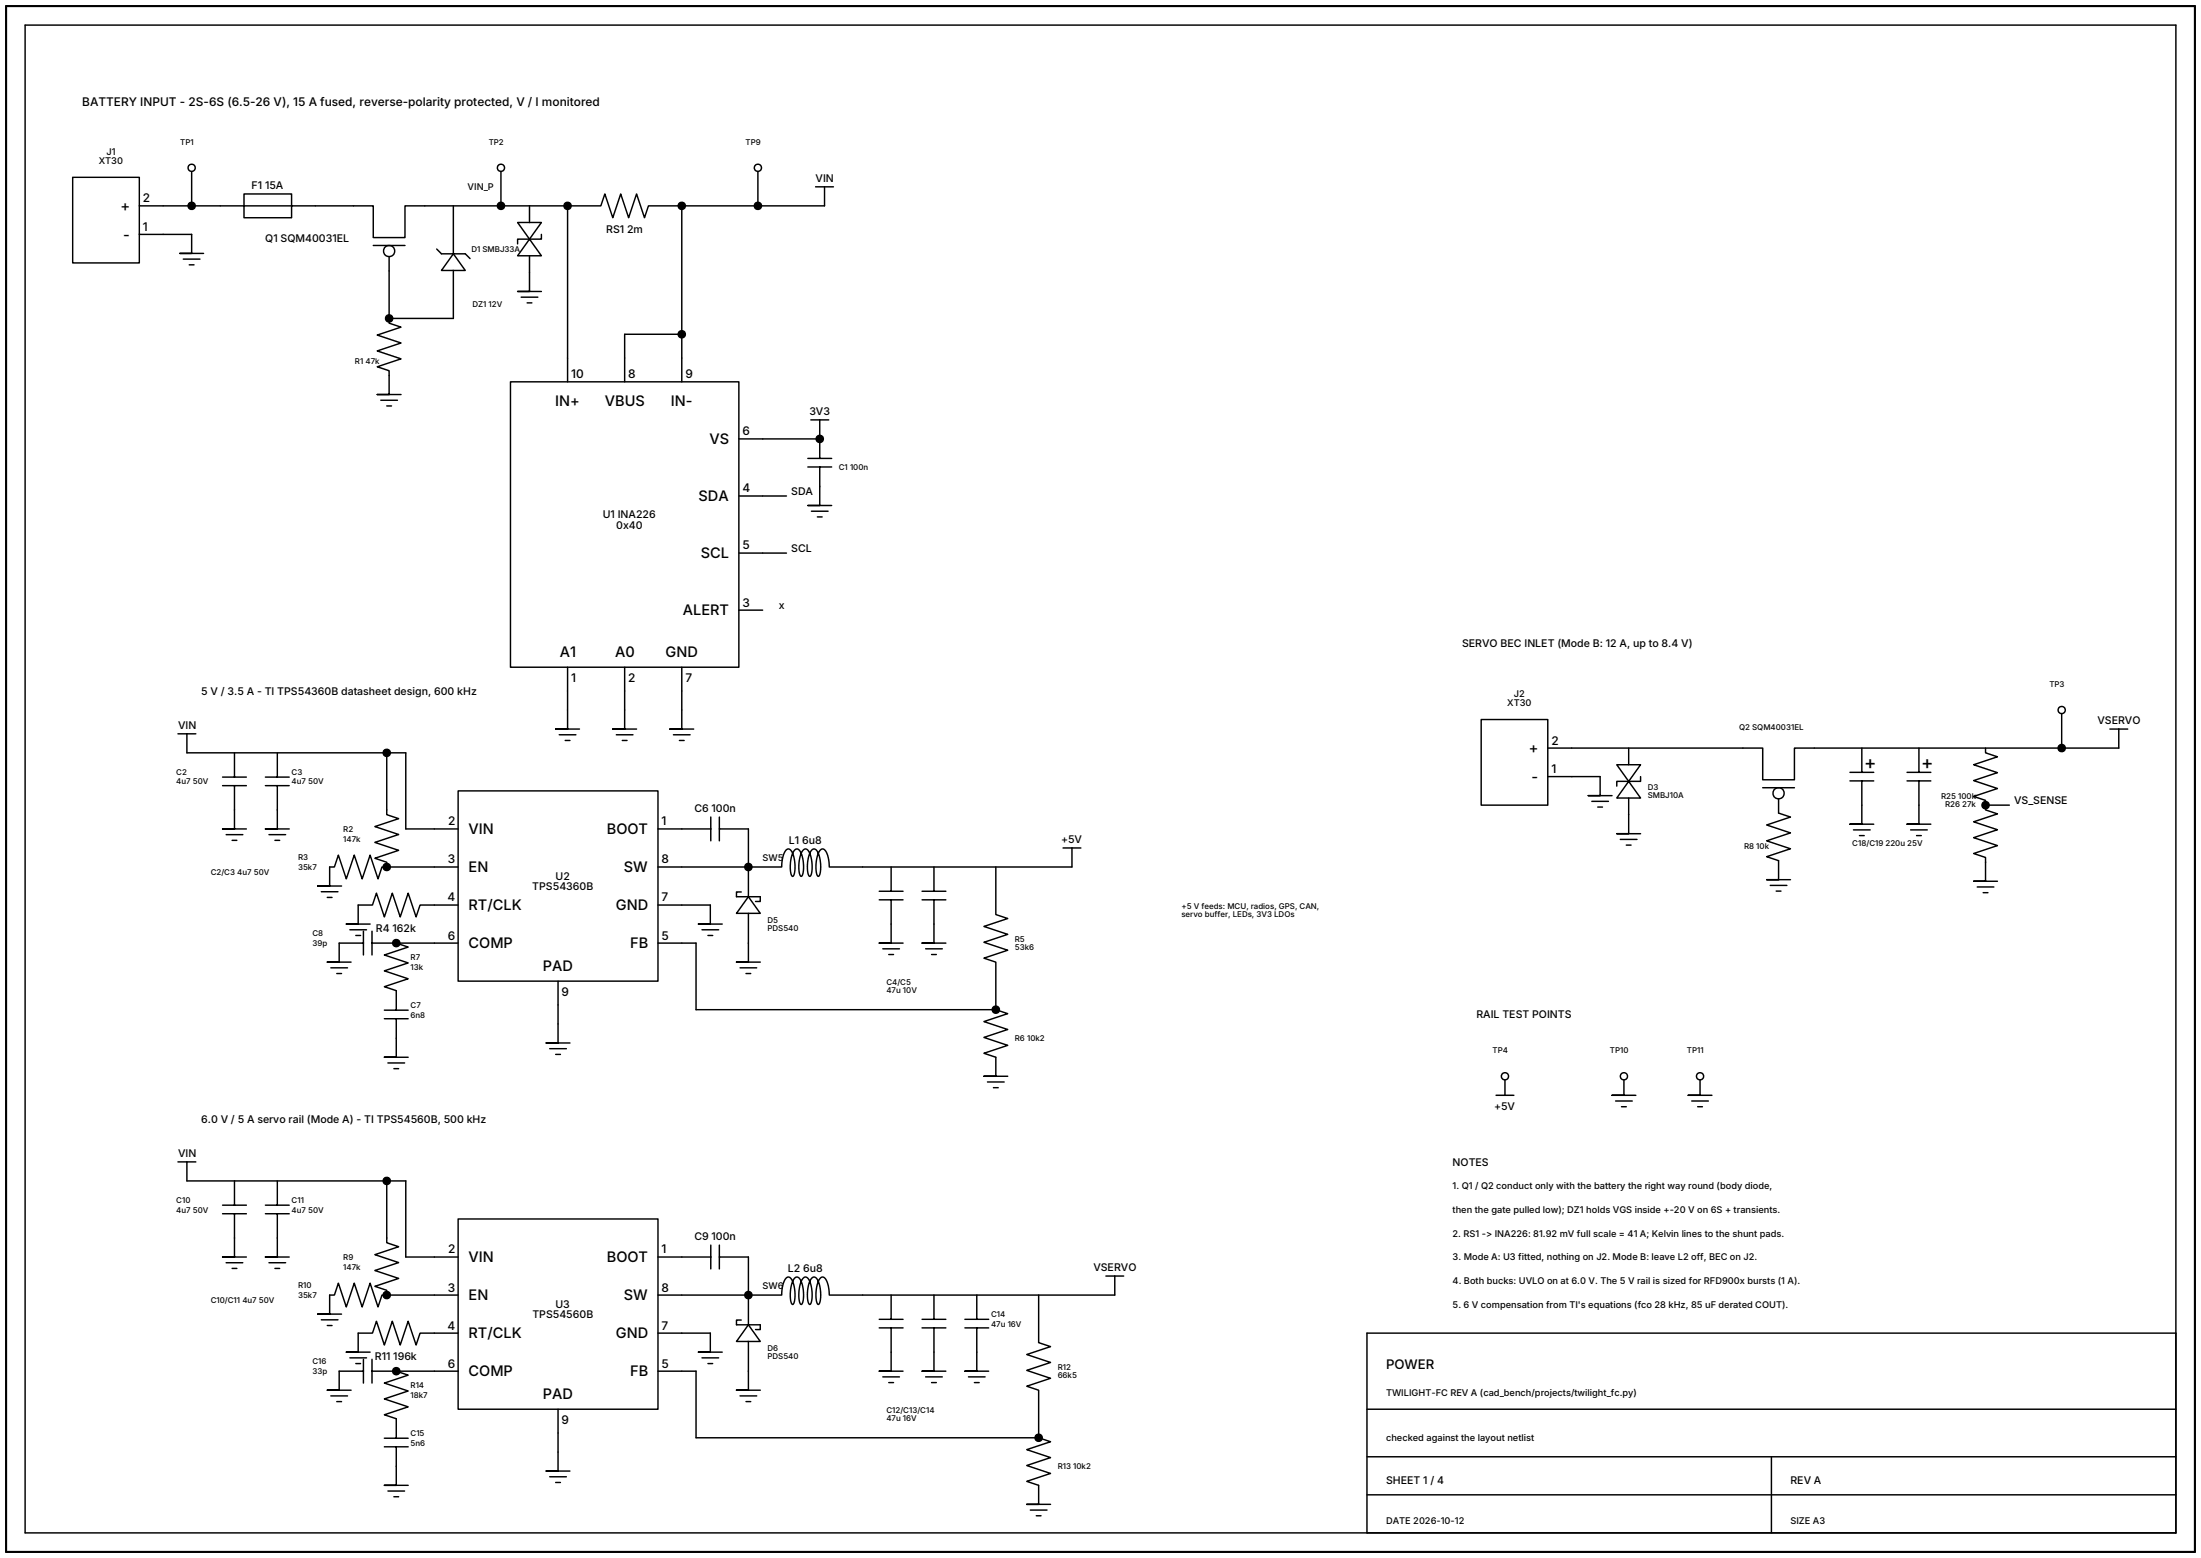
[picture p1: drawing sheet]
<svg xmlns="http://www.w3.org/2000/svg" width="587mm" height="416mm" viewBox="0 0 587 416" stroke-linecap="round" stroke-linejoin="round" font-family="sans-serif">
<g fill="none" stroke="#000" stroke-width=".39">
<path d="M6.7 6.7h574v402.6h-574zM19.4 47.3h17.8v22.9h-17.8zM37.2 55h27.9v-3.2h12.7v6.3h-12.7v-3.1h34.5v8.4h8.5v-8.4h43.4M51.2 44.8v10.2M121 55v12.8M133.7 44.8v10.2M138.1 59.4h6.4l-3.2 4.5zM141.3 55v4.4M151.5 55h8.9l1-3.2 2.1 6.3 2.2-6.3 2.1 6.3 2.1-6.3 2.1 6.3 1.1-3.1h8.9M151.5 55v47M182 55v47M202.3 44.8v10.2"/>
<path d="M217.7 49.9h4.7M220.1 49.9v5.1h-38.1M37.2 62.6h14v5.1h-3.2h6.3M48.9 69.2h4.5M50.5 70.7h1.3M99.6 65.5h8.5M103.9 68.5v16.5M116.6 66.5l1.2 1.3h6.4l1.2 1.2M121 67.8l3.2 4.4h-6.4zM121 72.2v12.8h-17.1M139.1 79.3h4.4M141.3 63.9l3.2 4.4h-6.4z"/>
<path d="M141.3 68.3v9.5h-3.2h6.4M144.5 62.6v1.3h-6.4v1.2M103.9 85v1.3l3.1 1-6.3 2.2 6.3 2.1-6.3 2.1 6.3 2.1-6.3 2.1 3.2 1.1v6.3h-3.2h6.3M140.7 80.9h1.3M182 89.3h-15.3v12.7M101.6 106.9h4.5M103.2 108.4h1.3M136.2 102h61v76.2h-61zM197.2 117.2h21.6M216.4 112.1h4.8M218.8 112.1v10.3M197.2 132.4h12.7"/>
<path d="M215.6 122.4h6.4M215.6 124.7h6.4M216.6 136.5h4.4M218.2 138h1.2M218.8 124.7v10.3h-3.2h6.4M197.2 147.7h12.7M151.5 178.2v16.5h-3.2h6.4M166.7 178.2v16.5h-3.2h6.4M182 178.2v16.5h-3.2h6.3M197.2 162.9h6.4M47.5 195.9h4.8M49.9 195.9v5.1h58.4v20.3h14"/>
<path d="M149.3 196.2h4.4M150.8 197.7h1.3M164.5 196.2h4.4M166.1 197.7h1.3M179.7 196.2h4.5M181.3 197.7h1.3M395.3 192.1h17.8v22.9h-17.8zM434.7 199.7v4.5M496.9 199.7v6.5M512.2 199.7v6.5M529.9 199.7v1.3l3.2 1.1-6.3 2.1 6.3 2.1-6.3 2.1 6.3 2.1-6.3 2.2 3.1 1v1.3M550.3 189.6v10.1"/>
<path d="M563.1 194.7h4.8M565.5 194.7v5h-86.6v8.5h-8.4v-8.5h-57.4M59.4 207.5h6.4M59.4 209.8h6.4M62.6 209.8v11.5h-3.2h6.4M62.6 201v6.5M70.8 207.5h6.4M70.8 209.8h6.4M74 209.8v11.5h-3.2h6.4M74 201v6.5M103.2 201v16.5l3.2 1.1-6.4 2.1 6.4 2.1-6.4 2.1 6.4 2.1-6.4 2.2 3.2 1v1.3M122.3 211.2h53.3v50.8h-53.3z"/>
<path d="M189.7 218.2v6.3M192 218.2v6.3M413.1 207.4h14v5h-3.2h6.3M424.9 214h4.4M426.4 215.5h1.3M431.5 204.2h6.4l-3.2 4.4zM434.7 208.6l3.2 4.5h-6.4zM434.7 213.1v9.5h-3.2h6.4M437.9 207.4v1.2h-6.4v1.3M470.5 210.3h8.4M474.7 213.3v3.8l3.2 1.1-6.4 2.1 6.4 2.1-6.4 2.1 6.4 2.1-6.4 2.1 3.2 1.1v5.1h-3.2h6.4M493.7 206.2h6.4"/>
<path d="M493.7 208.5h6.4M496.9 208.5v11.6h-3.2h6.4M509 206.2h6.3M509 208.5h6.3M512.2 208.5v11.6h-3.2h6.3M529.9 215v1.3l3.2 1-6.3 2.1 6.3 2.1-6.3 2.2 6.3 2.1-6.3 2.1 3.1 1.1v6.3h-3.1h6.3M529.9 215h6.4M60.4 222.9h4.4M61.9 224.4h1.3M71.8 222.9h4.4M73.4 224.4h1.2M85.8 238.1h4.4"/>
<path d="M87.3 239.6h1.3M103.2 231.5h-1.2l-1.1 3.2-2.1-6.4-2.1 6.4-2.2-6.4-2.1 6.4-2.1-6.4-1 3.2h-1.3v5.1h-3.2h6.4M103.2 231.5h19.1M175.6 221.3h14.1M192 221.3h7.7v18.1M197.8 238.2h-1.2v1.2h6.3v1.3h-1.3M199.7 239.4l3.2 4.5h-6.3zM234.7 238h6.3M237.8 231.5v6.5M246.1 238h6.3M249.3 231.5v6.5M265.8 231.5v12.7l3.2 1.1-6.4 2.1 6.4 2.1-6.4 2.1 6.4 2.1-6.4 2.1 3.2 1.1v12.7"/>
<path d="M283.7 226.4h4.8M286.1 226.4v5.1h-64.8a5.8 5.8 0 0 0-1.5-4.8 1.66 1.66 0 0 0-1.6 1.7l-.4 2.6a3.2 3.2 0 0 0 .7 3 7.2 7.2 0 0 0 0-5.9 1.3 1.3 0 0 0-1.6-1.3 7.8 7.8 0 0 0-1.3 6.3l.5 .9a5.4 5.4 0 0 0 .5-4.4 3.7 3.7 0 0 0-1.5-2.9 2.02 2.02 0 0 0-1.5 1.9l-.4 2.1a4 4 0 0 0 .6 3.3 5 5 0 0 0 .5-4.2 4 4 0 0 0-1.4-3.1 1.84 1.84 0 0 0-1.6 1.8l-.4 2.6a4 4 0 0 0 .6 2.9 3.2 3.2 0 0 0 .7-3 5.5 5.5 0 0 0-1.6-4.3 1.69 1.69 0 0 0-1.5 1.7l-.5 3.1h-33M432.5 224.1h4.4M434.1 225.7h1.2M472.5 236.4h4.4M474.1 237.9h1.2M494.7 221.6h4.4M496.3 223.1h1.3M509.9 221.6h4.5M511.5 223.1h1.3M527.7 236.8h4.5M529.3 238.4h1.3"/>
<path d="M88.3 258.4h4.4M89.9 259.9h1.3M93.4 248.3h4.4M95 249.8h1.2M97 251.8h-6.5v5.1h-3.2h6.4M97 248.6v6.4M99.3 251.8h23M99.3 248.6v6.4M105.8 251.8l3.1 1.1-6.3 2.1 6.3 2.1-6.3 2.1 6.3 2.1-6.3 2.2 3.2 1v5.2M122.3 241.7h-10.2l-1 3.1-2.2-6.3-2.1 6.3-2.1-6.3-2.1 6.3-2.1-6.3-1.1 3.2h-3.8v5h-3.2h6.4M175.6 241.7h14v5h-3.2h6.4M175.6 251.8h10.2v17.8h80"/>
<path d="M187.4 248.3h4.4M188.9 249.8h1.3M197.5 258.4h4.5M199.1 259.9h1.3M199.7 243.9v13h-3.1h6.3M234.7 240.3h6.3M235.6 253.3h4.5M237.2 254.9h1.3M237.8 240.3v11.5h-3.1h6.3M246.1 240.3h6.3M247.1 253.3h4.4M248.6 254.9h1.3"/>
<path d="M249.3 240.3v11.5h-3.2h6.3M102.6 269.7h6.3M102.6 272h6.3M105.8 272v10.3h-3.2h6.3M148.9 262v16.5h-3.1h6.3M265.8 269.6l3.2 1.1-6.4 2.1 6.4 2.1-6.4 2.1 6.4 2.1-6.4 2.1 3.2 1.1v5.1h-3.2h6.4M103.5 283.8h4.5M105.1 285.3h1.3M146.7 280h4.5M148.3 281.5h1.3M263.6 288.9h4.4M265.1 290.4h1.3"/>
<path d="M399.3 292.5h4.8M401.7 287.4v5.1M431.2 294h4.4M432.8 295.5h1.3M433.4 287.4v5.1h-3.2h6.4M451.5 294h4.5M453.1 295.5h1.3M453.7 287.4v5.1h-3.1h6.3M47.5 310.2h4.8M49.9 310.2v5.1h58.4v20.3h14M62.6 315.3v6.5M74 315.3v6.5"/>
<path d="M103.2 315.3v16.5l3.2 1.1-6.4 2.1 6.4 2.1-6.4 2.1 6.4 2.1-6.4 2.2 3.2 1v1.3M59.4 321.8h6.4M59.4 324.1h6.4M60.4 337.2h4.4M61.9 338.7h1.3M62.6 324.1v11.5h-3.2h6.4M70.8 321.8h6.4M70.8 324.1h6.4M71.8 337.2h4.4M73.4 338.7h1.2M74 324.1v11.5h-3.2h6.4M122.3 325.5h53.3v50.8h-53.3z"/>
<path d="M175.6 335.6h14.1M189.7 332.5v6.3M192 332.5v6.3M192 335.6h7.7v18.1M85.8 352.4h4.4M87.3 353.9h1.3M103.2 345.8h-1.2l-1.1 3.2-2.1-6.4-2.1 6.4-2.2-6.4-2.1 6.4-2.1-6.4-1 3.2h-1.3v5.1h-3.2h6.4M103.2 345.8h19.1M122.3 356h-10.2l-1 3.1-2.2-6.3-2.1 6.3-2.1-6.3-2.1 6.3-2.1-6.3-1.1 3.2h-3.8v5h-3.2h6.4M175.6 356h14v5h-3.2h6.4M197.8 352.5h-1.2v1.2h6.3v1.3h-1.3M199.7 353.7l3.2 4.5h-6.3z"/>
<path d="M199.7 358.2v13h-3.1h6.3M234.7 352.3h6.3M234.7 354.6h6.3M237.8 354.6v11.5h-3.1h6.3M237.8 345.8v6.5M246.1 352.3h6.3M246.1 354.6h6.3M249.3 354.6v11.5h-3.2h6.3M249.3 345.8v6.5M257.5 352.3h6.4M257.5 354.6h6.4M260.7 354.6v11.5h-3.2h6.4"/>
<path d="M260.7 345.8v6.5M277.2 345.8v12.7l3.2 1.1-6.4 2.1 6.4 2.1-6.4 2.1 6.4 2.1-6.4 2.1 3.2 1.1v12.7M295.2 340.7h4.7M297.5 340.7v5.1h-76.2a5.8 5.8 0 0 0-1.5-4.8 1.66 1.66 0 0 0-1.6 1.7l-.4 2.6a3.2 3.2 0 0 0 .7 3 7.2 7.2 0 0 0 0-5.9 1.3 1.3 0 0 0-1.6-1.3 7.8 7.8 0 0 0-1.3 6.3l.5 .9a5.4 5.4 0 0 0 .5-4.4 3.7 3.7 0 0 0-1.5-2.9 2.02 2.02 0 0 0-1.5 1.9l-.4 2.1a4 4 0 0 0 .6 3.3 5 5 0 0 0 .5-4.2 4 4 0 0 0-1.4-3.1 1.84 1.84 0 0 0-1.6 1.8l-.4 2.6a4 4 0 0 0 .6 2.9 3.2 3.2 0 0 0 .7-3 5.5 5.5 0 0 0-1.6-4.3 1.69 1.69 0 0 0-1.5 1.7l-.5 3.1h-33M580.7 356h-215.9v53.3M88.3 372.7h4.4M89.9 374.2h1.3M93.4 362.6h4.4M95 364.1h1.2M97 366.1h-6.5v5.1h-3.2h6.4M97 362.9v6.4M99.3 362.9v6.4"/>
<path d="M99.3 366.1h23M105.8 366.1l3.1 1.1-6.3 2.1 6.3 2.1-6.3 2.1 6.3 2.1-6.3 2.2 3.2 1v5.2M148.9 376.3v16.5h-3.1h6.3M175.6 366.1h10.2v17.8h91.4M187.4 362.6h4.4M188.9 364.1h1.3M197.5 372.7h4.5M199.1 374.2h1.3M235.6 367.6h4.5M237.2 369.2h1.3M247.1 367.6h4.4M248.6 369.2h1.3"/>
<path d="M258.5 367.6h4.4M260.1 369.2h1.2M364.8 376.3h215.9M102.6 384h6.3M102.6 386.3h6.3M103.5 398.1h4.5M105.1 399.6h1.3M105.8 386.3v10.3h-3.2h6.3M146.7 394.3h4.5M148.3 395.8h1.3M277.2 383.9l3.2 1.1-6.4 2.1 6.4 2.1-6.4 2.1 6.4 2.1-6.4 2.1 3.2 1.1v5.1h-3.2h6.4M364.8 389h215.9"/>
<path d="M364.8 399.1h215.9M472.8 389v20.3M275 403.2h4.4M276.6 404.7h1.2"/>
<circle cx="103.8" cy="67" r="1.49"/>
<circle cx="474.7" cy="211.8" r="1.49"/>
</g>
<path d="M1.6 1.6h584.2v412.8h-584.2z" fill="none" stroke="#000" stroke-width=".56"/>
<g fill="#fff" stroke="#000" stroke-width=".39">
<circle cx="51.1" cy="44.8" r=".96"/>
<circle cx="133.7" cy="44.8" r=".96"/>
<circle cx="202.3" cy="44.8" r=".96"/>
<circle cx="550.3" cy="189.6" r=".96"/>
<circle cx="401.7" cy="287.4" r=".96"/>
<circle cx="433.4" cy="287.4" r=".96"/>
<circle cx="453.7" cy="287.4" r=".96"/>
</g>
<g fill="#000" stroke="#000" stroke-width=".39">
<circle cx="51.1" cy="55" r=".96"/>
<circle cx="133.7" cy="55" r=".96"/>
<circle cx="151.5" cy="55" r=".96"/>
<circle cx="182" cy="55" r=".96"/>
<circle cx="202.3" cy="55" r=".96"/>
<circle cx="103.9" cy="85" r=".96"/>
<circle cx="182" cy="89.2" r=".96"/>
<circle cx="218.8" cy="117.2" r=".96"/>
<circle cx="550.3" cy="199.7" r=".96"/>
<circle cx="103.2" cy="201" r=".96"/>
<circle cx="529.9" cy="215" r=".96"/>
<circle cx="103.2" cy="231.5" r=".96"/>
<circle cx="199.7" cy="231.5" r=".96"/>
<circle cx="105.8" cy="251.8" r=".96"/>
<circle cx="265.8" cy="269.6" r=".96"/>
<circle cx="103.2" cy="315.3" r=".96"/>
<circle cx="103.2" cy="345.8" r=".96"/>
<circle cx="199.7" cy="345.8" r=".96"/>
<circle cx="105.8" cy="366.1" r=".96"/>
<circle cx="277.2" cy="383.9" r=".96"/>
</g>
<g font-size="4.9">
<text x="497.6" y="205.3">+</text>
<text x="512.8" y="205.3">+</text>
</g>
<g font-size="3.9">
<text x="32.2" y="56.4">+</text>
<text x="32.9" y="64">-</text>
<text x="148.2" y="108.5">IN+</text>
<text x="161.4" y="108.5">VBUS</text>
<text x="179" y="108.5">IN-</text>
<text x="189.4" y="118.6">VS</text>
<text x="186.4" y="133.8">SDA</text>
<text x="187" y="149.1">SCL</text>
<text x="182.2" y="164.3">ALERT</text>
<text x="149.4" y="175.4">A1</text>
<text x="164.2" y="175.4">A0</text>
<text x="177.6" y="175.4">GND</text>
<text x="408.1" y="201.2">+</text>
<text x="408.8" y="208.8">-</text>
<text x="125.1" y="222.7">VIN</text>
<text x="162" y="222.7">BOOT</text>
<text x="125.1" y="232.9">EN</text>
<text x="166.5" y="232.9">SW</text>
<text x="125.1" y="243.1">RT/CLK</text>
<text x="164.4" y="243.1">GND</text>
<text x="125.1" y="253.2">COMP</text>
<text x="168.2" y="253.2">FB</text>
<text x="144.9" y="259.2">PAD</text>
<text x="125.1" y="337">VIN</text>
<text x="162" y="337">BOOT</text>
<text x="125.1" y="347.2">EN</text>
<text x="166.5" y="347.2">SW</text>
<text x="125.1" y="357.4">RT/CLK</text>
<text x="164.4" y="357.4">GND</text>
<text x="125.1" y="367.5">COMP</text>
<text x="168.2" y="367.5">FB</text>
<text x="144.9" y="373.5">PAD</text>
</g>
<text font-size="3.5" x="369.9" y="365.5">POWER</text>
<g font-size="3.2">
<text x="21.9" y="28.2">BATTERY INPUT - 2S-6S (6.5-26 V), 15 A fused, reverse-polarity protected, V / I monitored</text>
<text x="38.1" y="54">2</text>
<text x="38.1" y="61.6">1</text>
<text x="152.4" y="101">10</text>
<text x="167.7" y="101">8</text>
<text x="182.9" y="101">9</text>
<text x="198.2" y="116.2">6</text>
<text x="198.2" y="131.5">4</text>
<text x="198.2" y="146.7">5</text>
<text x="198.2" y="162">3</text>
<text x="152.4" y="182.2">1</text>
<text x="167.7" y="182.2">2</text>
<text x="182.9" y="182.2">7</text>
<text x="414.1" y="198.8">2</text>
<text x="414.1" y="206.4">1</text>
<text x="119.6" y="220.4">2</text>
<text x="176.6" y="220.4">1</text>
<text x="119.5" y="230.5">3</text>
<text x="176.6" y="230.5">8</text>
<text x="119.4" y="240.7">4</text>
<text x="176.6" y="240.7">7</text>
<text x="119.5" y="250.9">6</text>
<text x="176.6" y="250.9">5</text>
<text x="149.9" y="266">9</text>
<text x="119.6" y="334.7">2</text>
<text x="176.6" y="334.7">1</text>
<text x="119.5" y="344.8">3</text>
<text x="176.6" y="344.8">8</text>
<text x="119.4" y="355">4</text>
<text x="176.6" y="355">7</text>
<text x="119.5" y="365.2">6</text>
<text x="176.6" y="365.2">5</text>
<text x="149.9" y="380.3">9</text>
</g>
<g font-size="2.8">
<text x="67.1" y="50.5">F1 15A</text>
<text x="217.7" y="48.6">VIN</text>
<text x="70.8" y="64.7">Q1 SQM40031EL</text>
<text x="161.8" y="62.1">RS1 2m</text>
<text x="216" y="110.8">3V3</text>
<text x="211.2" y="132.2">SDA</text>
<text x="160.9" y="138.4">U1 INA226</text>
<text x="164.5" y="141.2">0x40</text>
<text x="211.2" y="147.4">SCL</text>
<text x="207.8" y="162.7">x</text>
<text x="390.2" y="172.8">SERVO BEC INLET (Mode B: 12 A, up to 8.4 V)</text>
<text x="53.7" y="185.5">5 V / 3.5 A - TI TPS54360B datasheet design, 600 kHz</text>
<text x="47.5" y="194.7">VIN</text>
<text x="559.8" y="193.4">VSERVO</text>
<text x="537.6" y="214.7">VS_SENSE</text>
<text x="185.3" y="216.9">C6 100n</text>
<text x="210.6" y="225.4">L1 6u8</text>
<text x="283.2" y="225.1">+5V</text>
<text x="142.1" y="237.7">TPS54360B</text>
<text x="148.3" y="234.9">U2</text>
<text x="100.3" y="248.8">R4 162k</text>
<text x="394.1" y="271.9">RAIL TEST POINTS</text>
<text x="53.7" y="299.8">6.0 V / 5 A servo rail (Mode A) - TI TPS54560B, 500 kHz</text>
<text x="398.8" y="296.5">+5V</text>
<text x="47.5" y="309">VIN</text>
<text x="387.7" y="311.3">NOTES</text>
<text x="185.3" y="331.2">C9 100n</text>
<text x="210.3" y="339.7">L2 6u8</text>
<text x="291.8" y="339.4">VSERVO</text>
<text x="142.1" y="352">TPS54560B</text>
<text x="148.2" y="349.2">U3</text>
<text x="100" y="363.1">R11 196k</text>
<text x="369.9" y="396.3">SHEET 1 / 4</text>
<text x="477.9" y="396.3">REV A</text>
</g>
<g font-size="2.5">
<text x="28.4" y="41.3">J1</text>
<text x="26.4" y="43.8">XT30</text>
<text x="124.8" y="50.8">VIN_P</text>
<text x="402.3" y="188.5">XT30</text>
<text x="404" y="186.1">J2</text>
<text x="203.6" y="229.9">SW5</text>
<text x="387.7" y="317.5">1. Q1 / Q2 conduct only with the battery the right way round (body diode,</text>
<text x="387.7" y="323.8">then the gate pulled low); DZ1 holds VGS inside +-20 V on 6S + transients.</text>
<text x="387.7" y="330.2">2. RS1 -&gt; INA226: 81.92 mV full scale = 41 A; Kelvin lines to the shunt pads.</text>
<text x="387.7" y="336.5">3. Mode A: U3 fitted, nothing on J2. Mode B: leave L2 off, BEC on J2.</text>
<text x="203.6" y="344.2">SW6</text>
<text x="387.7" y="342.9">4. Both bucks: UVLO on at 6.0 V. The 5 V rail is sized for RFD900x bursts (1 A).</text>
<text x="387.7" y="349.2">5. 6 V compensation from TI's equations (fco 28 kHz, 85 uF derated COUT).</text>
<text x="369.9" y="372.7">TWILIGHT-FC REV A (cad_bench/projects/twilight_fc.py)</text>
<text x="369.9" y="384.8">checked against the layout netlist</text>
<text x="369.9" y="407">DATE 2026-10-12</text>
<text x="477.9" y="407">SIZE A3</text>
</g>
<g font-size="2.1">
<text x="48.1" y="38.6">TP1</text>
<text x="130.4" y="38.6">TP2</text>
<text x="199" y="38.6">TP9</text>
<text x="125.8" y="67.2">D1 SMBJ33A</text>
<text x="126.1" y="82">DZ1 12V</text>
<text x="94.7" y="97.2">R1 47k</text>
<text x="223.9" y="125.6">C1 100n</text>
<text x="547" y="183.4">TP3</text>
<text x="464.2" y="194.8">Q2 SQM40031EL</text>
<text x="47.1" y="206.8">C2</text>
<text x="47.1" y="209.5">4u7 50V</text>
<text x="77.8" y="206.8">C3</text>
<text x="77.8" y="209.5">4u7 50V</text>
<text x="439.8" y="210.9">D3</text>
<text x="439.8" y="213">SMBJ10A</text>
<text x="518.1" y="213.4">R25 100k</text>
<text x="519.2" y="215.5">R26 27k</text>
<text x="91.6" y="222.1">R2</text>
<text x="91.6" y="224.7">147k</text>
<text x="465.5" y="226.8">R8 10k</text>
<text x="494.4" y="225.9">C18/C19 220u 25V</text>
<text x="56.2" y="233.5">C2/C3 4u7 50V</text>
<text x="79.6" y="229.7">R3</text>
<text x="79.6" y="232.3">35k7</text>
<text x="315.3" y="242.6">+5 V feeds: MCU, radios, GPS, CAN,</text>
<text x="315.3" y="244.8">servo buffer, LEDs, 3V3 LDOs</text>
<text x="83.4" y="250">C8</text>
<text x="204.8" y="246.4">D5</text>
<text x="204.8" y="248.6">PDS540</text>
<text x="270.9" y="251.5">R5</text>
<text x="83.4" y="252.6">39p</text>
<text x="109.6" y="256.3">R7</text>
<text x="270.9" y="253.6">53k6</text>
<text x="109.6" y="259">13k</text>
<text x="236.6" y="263">C4/C5</text>
<text x="109.6" y="269">C7</text>
<text x="236.6" y="265.1">47u 10V</text>
<text x="109.6" y="271.7">6n8</text>
<text x="270.9" y="278">R6 10k2</text>
<text x="398.3" y="281.2">TP4</text>
<text x="429.7" y="281.2">TP10</text>
<text x="450.3" y="281.2">TP11</text>
<text x="47.1" y="321.1">C10</text>
<text x="47.1" y="323.8">4u7 50V</text>
<text x="77.8" y="321.1">C11</text>
<text x="77.8" y="323.8">4u7 50V</text>
<text x="91.6" y="336.4">R9</text>
<text x="91.6" y="339">147k</text>
<text x="56.2" y="347.8">C10/C11 4u7 50V</text>
<text x="79.6" y="344">R10</text>
<text x="79.6" y="346.6">35k7</text>
<text x="264.5" y="351.6">C14</text>
<text x="264.5" y="354.2">47u 16V</text>
<text x="83.4" y="364.3">C16</text>
<text x="204.8" y="360.7">D6</text>
<text x="204.8" y="362.9">PDS540</text>
<text x="282.3" y="365.8">R12</text>
<text x="83.4" y="366.9">33p</text>
<text x="109.6" y="370.6">R14</text>
<text x="282.3" y="367.9">66k5</text>
<text x="109.6" y="373.3">18k7</text>
<text x="236.6" y="377.3">C12/C13/C14</text>
<text x="109.6" y="383.3">C15</text>
<text x="236.6" y="379.4">47u 16V</text>
<text x="109.6" y="386">5n6</text>
<text x="282.3" y="392.3">R13 10k2</text>
</g>
</svg>
